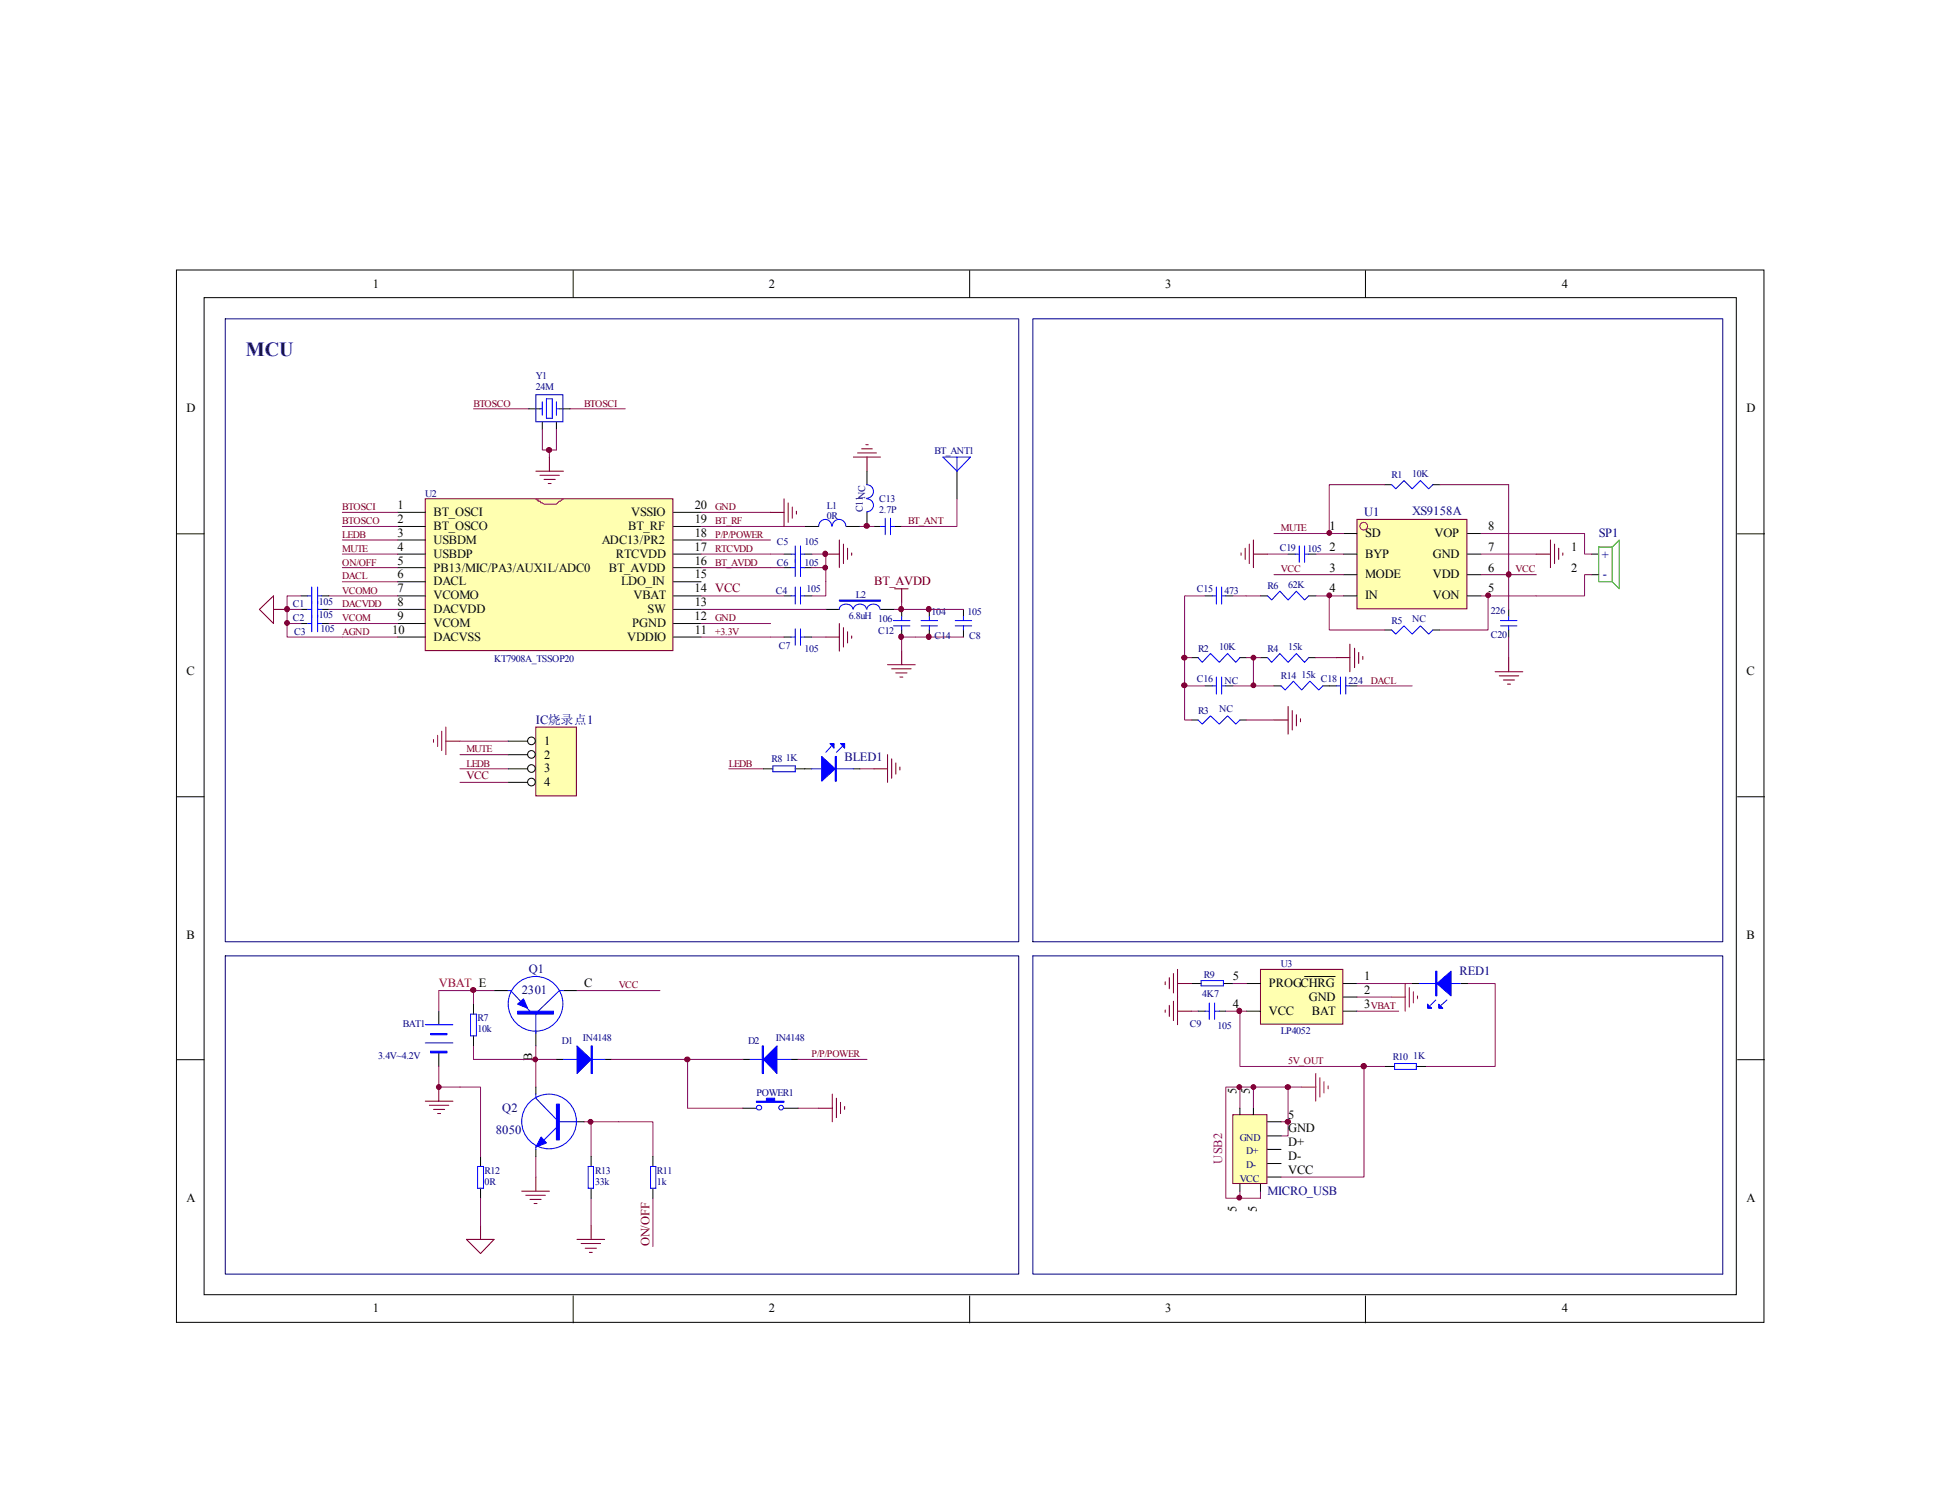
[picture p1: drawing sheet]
<svg xmlns="http://www.w3.org/2000/svg" width="279mm" height="216mm" viewBox="0 0 279 216" stroke-linecap="round" stroke-linejoin="round" font-family="sans-serif">
<g fill="none" stroke="#000" stroke-width=".14">
<path d="M25.4 38.9h228.5v151.4h-228.5zM82.5 38.9v4M139.6 38.9v4M196.6 38.9v4M29.4 42.8h220.5v143.6h-220.5zM76.1 58.8h1.6M80.5 58.8h1.5M25.4 76.8h4M78.1 60.8v1M80.1 60.8v1M137.8 67.8v4M250.1 76.8h3.9"/>
<path d="M112.9 91.7h1M115.8 91.7h1M25.4 114.7h4M250.1 114.7h3.9M25.4 152.5h4M63.2 145.5v2M63.2 151.6v1.9M106.9 159.5h2M112.9 159.5h2M250.1 152.5h3.9M82.5 186.5v4M139.6 186.5v4"/>
<path d="M196.6 186.5v4"/>
</g>
<path d="M68.2 58.8h7.9M82 58.8h8M104.9 110.7h5M123.8 110.7h2M63.2 153.5v3" fill="none" stroke="#800080" stroke-width=".14"/>
<path d="M32.4 45.9h114.2v89.7h-114.2z" fill="none" stroke="#11037f" stroke-width=".14"/>
<g fill="none" stroke="#00f" stroke-width=".14">
<path d="M77.7 58.8h.4M78.1 57.8v2M78.7 57.4h.8v2.8h-.8zM80.1 57.8v2M80.1 58.8h.4M135.7 65.8h4l-1.9 2zM137.8 65.8v2M113.9 91.7h.6M114.5 90.5v2.4M115.2 91.7h.6M115.2 90.5v2.4M61.2 150.1h4"/>
<path d="M61.2 147.5h4"/>
<circle cx="109.3" cy="159.4" r=".36"/>
<circle cx="112.4" cy="159.4" r=".34"/>
</g>
<path d="M77.1 56.8h3.9v3.9h-3.9z" fill="none" stroke="#0000bf" stroke-width=".14"/>
<path d="M32.4 137.6h114.2v45.8h-114.2z" fill="none" stroke="#000080" stroke-width=".14"/>
<g fill="#00f" stroke="#00f" stroke-width=".14">
<path d="M62 148.8h2.3v.1h-2.3z" fill-rule="evenodd"/>
<path d="M62 151.3h2.3v.3h-2.3z" fill-rule="evenodd"/>
<path d="M108.9 158.5h1.4v-.4h1.2v.4h1.4v.2h-4z" fill-rule="evenodd"/>
</g>
<path d="M125.8 110.7h2M127.8 108.6v4M128.4 109.2v2.8M128.9 109.8v1.6M129.5 110.4v.4M61.2 158.5h4M61.8 159.1h2.8M62.4 159.7h1.6M63.2 156.5v2M63 160.3h.4" fill="none" stroke="#800000" stroke-width=".14"/>
<path d="M61.3 71.9h35.6v21.7h-35.6z" fill="#ffffb0"/>
<g fill="none" stroke="#800000" stroke-width=".14">
<path d="M61.2 71.8h35.7v21.8h-35.7zM110.9 73.7h2M112.9 71.8v4M113.5 72.4v2.8M114 73v1.6M114.6 73.6v.4M118.9 79.8h1.9M120.8 77.7v4M121.4 78.3v2.8M122 78.9v1.6M122.6 79.6v.3M122.9 65.8h3.8"/>
<path d="M123.4 65.2h2.8M124 64.6h1.6M124.6 64h.4M124.8 65.8v2M37.3 87.7l2.1-1.9v3.9zM39.4 87.7h1.9M118.9 91.7h1.9M120.8 89.7v4M121.4 90.3v2.8M122 90.9v1.6M122.6 91.5v.4M127.8 95.7h3.9"/>
<path d="M128.4 96.3h2.7M128.8 84.8h1.9M128.9 96.9h1.7M129.5 97.5h.5M129.8 84.8v1.9M129.8 93.7v2"/>
</g>
<g fill="none" stroke="#080d02" stroke-width=".14">
<path d="M57.2 77.7h4M57.2 79.8h4M57.2 73.7h4M57.2 75.8h4M96.9 77.7h4M96.9 79.8h4M96.9 73.7h4M96.9 75.8h4M57.2 91.7h4M57.2 85.8h4M57.2 87.7h4M57.2 83.7h4"/>
<path d="M57.2 89.7h4M57.2 81.7h4M96.9 91.7h4M96.9 85.8h4M96.9 87.7h4M96.9 83.7h4M96.9 89.7h4M96.9 81.7h4"/>
</g>
<path d="M77.1 71.8l.2 .2h.2v.1h.2l.2 .3 .4 .2h1.4a.67 .67 0 0 0 .8-.5h.2l.4-.3" fill="none" stroke="#f00" stroke-width=".14"/>
<g fill="none" stroke="#800080" stroke-width=".14">
<path d="M49.3 73.7h7.9M49.3 75.8h7.9M49.3 77.7h7.9M49.3 79.8h7.9M100.9 73.7h10M100.9 75.8h14.9M100.9 77.7h10M100.9 79.8h12M116.8 79.8h2.1v6h-2.1M123.8 75.8h2M137.8 71.8v4h-8M41.3 89.7h2"/>
<path d="M43.3 87.7h-2v4h15.9M47.3 85.8h9.9M47.3 87.7h9.9M47.3 89.7h9.9M49.3 81.7h7.9M49.3 83.7h7.9M100.9 81.7h12M100.9 87.7h18M100.9 89.7h10M100.9 91.7h12M116.8 81.7h2.1M116.8 91.7h2.1"/>
<path d="M128.8 87.7h2.9M129.8 86.7v1M131.7 91.7h-1.9v2"/>
</g>
<g fill="none" stroke="#000" stroke-width=".14">
<path d="M112.9 79.8h1M115.8 75.8h2.1M115.8 79.8h1M121.8 75.8h2M124.8 67.8v2M124.8 73.7v2.1M125.8 75.8h.9M128.8 75.8h1M43.3 87.7h1M43.3 89.7h1M46.3 87.7h1M46.3 89.7h1"/>
<path d="M112.9 81.7h1M112.9 85.8h1M115.8 81.7h1M115.8 85.8h1M118.9 87.7h1.9M126.7 87.7h2.1M129.8 87.7v1M129.8 90.7v1M133.8 87.7v1M133.8 90.7v1M109.9 110.7h1.4M114.5 110.7h1.3"/>
</g>
<g fill="none" stroke="#00f" stroke-width=".14">
<path d="M113.9 79.8h.6M114.5 78.6v4.4M115.2 79.8h.6M115.2 78.6v4.4M117.9 75.7a.93 .93 0 0 1 .9-.9 .93 .93 0 0 1 .9 .9M119.8 75.7a.97 .97 0 0 1 1-.9 .97 .97 0 0 1 1 .9M124.8 71.8a.93 .93 0 0 1 .9 .9 .93 .93 0 0 1-.9 1M124.8 69.8a.97 .97 0 0 1 .9 .9 .97 .97 0 0 1-.9 1M126.7 75.8h.7M127.4 74.6v2.4M128.2 75.8h.6M128.2 74.6v2.4"/>
<path d="M44.3 87.7h.6M44.3 89.7h.6M44.9 86.5v4.4M45.7 87.7h.6M45.7 86.5v4.4M45.7 89.7h.6M113.9 81.7h.6M113.9 85.8h.6M114.5 84.5v2.5M115.2 84.5v2.5M115.2 81.7h.6M115.2 85.8h.6"/>
<path d="M120.8 87.7a1.02 1.02 0 0 1 1-.7 1.02 1.02 0 0 1 1 .7M122.9 87.7a.96 .96 0 0 1 .9-.7 .96 .96 0 0 1 .9 .7M124.8 87.7a.96 .96 0 0 1 .9-.7 .96 .96 0 0 1 1 .7M128.6 90.1h2.4M128.6 89.3h2.4M129.8 88.7v.6M129.8 90.1v.6M132.6 90.1h2.4M132.6 89.3h2.4M133.8 88.7v.6M133.8 90.1v.6M111.3 110.2h3.2v.9h-3.2z"/>
</g>
<path d="M120.8 86.4h5.9v.1h-5.9z" fill-rule="evenodd" fill="#00f" stroke="#00f" stroke-width=".14"/>
<path d="M181.5 139.6h11.8v7.8h-11.8z" fill="#ffffb0"/>
<path d="M169.5 139.5v8M181.4 139.5h11.9v7.9h-11.9zM167.7 141.3v.4M167.7 145.4v.3M168.3 140.7v1.6M168.3 144.7v1.6M168.9 140.1v2.8M168.9 144.1v2.8M169.5 141.6h2M169.5 145.5h2" fill="none" stroke="#800000" stroke-width=".14"/>
<g fill="none" stroke="#000" stroke-width=".14">
<path d="M43.3 85.8h1M46.3 85.8h1M138.7 87.7v1M138.7 90.7v1M171.5 141.6h1.4M172.5 145.5h1M175.5 145.5h.9M176.1 141.6h1.4M179.4 141.6h2M179.4 145.5h2M187.8 140.5h4.4M193.4 141.6h1.9"/>
<path d="M193.4 143.5h1.9M193.4 145.5h1.9M199.3 153.5h1.4M203.9 153.5h1.4"/>
</g>
<g fill="none" stroke="#00f" stroke-width=".14">
<path d="M44.3 85.8h.6M44.9 84.5v2.5M45.7 85.8h.6M45.7 84.5v2.5M137.5 89.3h2.4M137.5 90.1h2.4M138.7 88.7v.6M138.7 90.1v.6M172.9 141.1h3.2v.8h-3.2zM173.5 145.5h.6M174.1 144.4v2.3M174.8 145.5h.7"/>
<path d="M174.8 144.4v2.3M200.7 153.1h3.2v.8h-3.2z"/>
</g>
<path d="M43.3 85.8h-2v1.9M100.9 85.8h12M131.7 87.7h7M131.7 91.7h7M176.4 145.5h3M177.5 141.6h1.9M195.3 141.6h8M195.3 143.5h5M195.3 145.5h6" fill="none" stroke="#800080" stroke-width=".14"/>
<path d="M200.3 143.5h2M202.3 141.6v3.9M202.9 142.2v2.7M203.5 142.7v1.7M204 143.3v.5" fill="none" stroke="#f00" stroke-width=".14"/>
<path d="M148.7 45.9h99.3v89.7h-99.3zM148.7 137.6h99.3v45.8h-99.3z" fill="none" stroke="#000080" stroke-width=".14"/>
<path d="M77.2 104.7h5.8v9.9h-5.8z" fill="#ffffb0"/>
<g fill="none" stroke="#800000" stroke-width=".14">
<path d="M77.1 104.6h5.9v10h-5.9zM117.9 159.5h1.9M119.8 157.5v4M120.4 158.1v2.8M121 158.7v1.6M121.6 159.3v.4M67.1 178.4h4l-1.9 2zM69.2 176.4v2M75.1 171.4h4M75.7 172h2.8M76.3 172.6h1.6M76.9 173.2h.4"/>
<path d="M77.1 169.4v2M83.1 178.4h3.9M83.7 179h2.7M84.2 179.7h1.7M85.1 176.4v2M84.8 180.3h.5"/>
</g>
<g fill="none" stroke="#000" stroke-width=".14">
<path d="M229.1 79.8h1M217.2 87.7v1M217.2 90.7v1M229.1 82.7h1M73.2 106.7h2.7M73.2 108.6h2.7M73.2 110.7h2.7M73.2 112.6h2.7M68.2 144.5v1.5M68.2 149.1v1.4M71.1 142.6h2.1M77.1 148.5v2"/>
<path d="M77.1 156.5v1M80.1 152.5h1M81.1 142.6h2M87 152.5h1.1M106.9 152.5h1M113.9 152.5h1M69.2 166.5v1.4M69.2 171v1.5M77.1 165.4v1.1M83.1 161.5h1M85.1 166.5v1.4M85.1 171v1.5"/>
<path d="M94 166.5v1.4M94 171v1.5"/>
<circle cx="76.5" cy="108.6" r=".55"/>
<circle cx="76.5" cy="106.6" r=".55"/>
<circle cx="76.5" cy="112.6" r=".55"/>
<circle cx="76.5" cy="110.6" r=".55"/>
</g>
<g fill="none" stroke="#800080" stroke-width=".14">
<path d="M66.2 106.7h7M66.2 108.6h7M66.2 110.7h7M66.2 112.6h7M63.2 156.5h6v10M68.2 150.5v2h8.9v-2M68.2 142.6v1.9M71.1 142.6h-7.9v2.9M80.1 152.5h-3v4M83.1 142.6h11.9M88.1 152.5h10.9v7h7.9M99 152.5h7.9"/>
<path d="M114.9 152.5h9.9M114.9 159.5h3M69.2 172.5v3.9M77.1 166.5v2.9M84.1 161.5h9.9v5M85.1 161.5v5M85.1 172.5v3.9M94 172.5v6.9"/>
</g>
<path d="M62.4 106.4v.4M63 105.8v1.6M63.6 105.2v2.8M64.2 104.6v4M64.2 106.7h2" fill="none" stroke="#f00" stroke-width=".14"/>
<g fill="none" stroke="#00f" stroke-width=".14">
<path d="M216 89.3h2.4M216 90.1h2.4M217.2 88.7v.6M217.2 90.1v.6M67.7 146h.9v3.1h-.9zM73.2 142.6h.3l2.8 2.9M77.1 157.5v.6l3 3M77.1 146v2.8M81.1 142.6h-.6l-3 2.9M81.1 152.5h5.9M107.9 152.5h6M68.7 167.9h.9v3.1h-.9z"/>
<path d="M77.1 165.1v.3M80.1 162.3l-1.8 1.8M80.1 161.5h3M84.7 167.9h.7v3.1h-.7zM93.6 167.9h.8v3.1h-.8z"/>
<circle cx="77.1" cy="144.5" r="3.9"/>
<circle cx="79" cy="161.4" r="3.9"/>
</g>
<g fill="#00f" stroke="#00f" stroke-width=".14">
<path d="M74.5 144.5l.9-.7 .5 1.3z"/>
<path d="M83.1 150.5l2 2-2 2z"/>
<path d="M77.9 163.7l.8 .8-1.6 .6z"/>
<path d="M109.9 152.5l1.9-2v4z"/>
<path d="M74.5 145.5h5.2v.5h-5.2z" fill-rule="evenodd"/>
<path d="M85.1 150.5h.2v4h-.2z" fill-rule="evenodd"/>
<path d="M80.1 158.9h.4v5.2h-.4z" fill-rule="evenodd"/>
<path d="M109.7 150.5h.2v4h-.2z" fill-rule="evenodd"/>
</g>
<path d="M230.1 78.7h2v5h-2zM232.1 78.7l1-1v7.1l-1-1.1" fill="none" stroke="#00bf00" stroke-width=".14"/>
<path d="M195.4 74.8h15.8v12.8h-15.8z" fill="#ffffb0"/>
<g fill="none" stroke="#800000" stroke-width=".14">
<path d="M178.6 79.6v.3M179.2 78.9v1.6M179.8 78.3v2.8M180.4 79.8h2.1M180.4 77.7v4M195.3 74.8h15.9v12.8h-15.9zM221.1 79.8h2.1M223.2 77.7v4M223.8 78.3v2.8M224.4 78.9v1.6M225 79.6v.3M192.4 94.7h1.9"/>
<path d="M194.3 92.7v4M195 93.3v2.8M195.6 93.9v1.6M196.2 94.5v.4M215.2 96.7h4M215.8 97.3h2.8M216.4 97.9h1.6M217 98.5h.4M217.2 94.7v2M183.4 103.6h2M185.4 101.7v4M186 102.3v2.8"/>
<path d="M186.6 102.9v1.6M187.2 103.5v.4"/>
</g>
<g fill="none" stroke="#000" stroke-width=".14">
<path d="M185.4 79.8h1M188.4 79.8h1M193.4 76.8h1.9M193.4 79.8h1.9M199.3 69.8h1M206.2 69.8h1.1M211.2 76.8h2M211.2 79.8h2M171.5 94.7h1M173.5 85.8h1M173.5 98.7h1M176.4 85.8h1.1"/>
<path d="M176.4 98.7h1.1M178.5 94.7h.9M181.4 85.8h1.1M181.4 94.7h1.1M188.4 85.8h1M188.4 94.7h1M191.3 98.7h1.1M193.4 82.7h1.9M193.4 85.8h1.9M194.3 98.7h1M199.3 90.7h1M206.2 90.7h1.1"/>
<path d="M211.2 82.7h2M211.2 85.8h2M171.5 103.6h1M178.5 103.6h.9M182.5 169.4h1.9M182.5 167.5h1.9M182.5 165.4h1.9M182.5 163.5h1.9M182.5 161.5h1.9"/>
</g>
<g fill="none" stroke="#f00" stroke-width=".14">
<path d="M187.4 156.5h2M189.4 154.5v4M190 155.1v2.8M190.6 155.7v1.6M191.2 156.3v.4"/>
<circle cx="196.3" cy="75.7" r=".55"/>
</g>
<g fill="none" stroke="#800080" stroke-width=".14">
<path d="M182.5 79.8h2.9M183.4 76.8h10M189.4 79.8h4M199.3 69.8h-8v7M207.3 69.8h9.9v17.9M213.2 76.8h14.9v3h1M213.2 79.8h7.9M170.5 94.7v4h3M170.5 98.7v4.9h1M170.5 94.7h1M173.5 85.8h-3v8.9M177.5 85.8h3.9"/>
<path d="M179.4 94.7h1v4h-2.9M180.4 94.7h1M180.4 98.7h3M183.4 82.7h10M189.4 85.8h1.9M189.4 94.7h3M193.4 85.8h-2.1v4.9h8M195.3 98.7h8M213.2 82.7h7.9M214.2 85.8v4.9h-6.9M217.2 91.7v3M229.1 82.7h-1v3.1h-14.9"/>
<path d="M179.4 103.6h4M171.5 145.5h1M178.5 145.5v8h17.8v10M178.5 156.5v3M180.4 156.5v3M211.2 141.6h2M178.5 171.4v1.1M184.4 163.5h1v-7h-9v16h5v-1.1M184.4 161.5h1"/>
</g>
<g fill="none" stroke="#00f" stroke-width=".14">
<path d="M186.4 79.8h.6M187 78.6v2.3M187.8 79.8h.6M187.8 78.6v2.3M200.3 69.8l.6 .6 1.2-1.2 1.2 1.2 1.2-1.2 1.2 1.2 .5-.6M172.5 94.7l.6 .6 1.1-1.2 1.3 1.2 1.2-1.2 1.2 1.2 .6-.6M174.5 85.8h.6M174.5 98.7h.6M175.1 84.5v2.5M175.1 97.5v2.4M175.9 85.8h.5M175.9 84.5v2.5"/>
<path d="M175.9 97.5v2.4M175.9 98.7h.5M182.5 85.8l.5 .6 1.2-1.3 1.2 1.3 1.2-1.3 1.2 1.3 .6-.6M182.5 94.7l.5 .6 1.2-1.2 1.2 1.2 1.2-1.2 1.2 1.2 .6-.6M192.4 98.7h.6M193 97.5v2.4M193.7 98.7h.6M193.7 97.5v2.4M200.3 90.7l.6 .6 1.2-1.2 1.2 1.2 1.2-1.2 1.2 1.2 .5-.6M172.5 103.6l.6 .6 1.1-1.2 1.3 1.2 1.2-1.2 1.2 1.2 .6-.6"/>
</g>
<g fill="#800000" stroke="#800000" stroke-width=".14">
<circle cx="63.2" cy="156.5" r=".34"/>
<circle cx="68.1" cy="142.5" r=".36"/>
<circle cx="77" cy="152.5" r=".34"/>
<circle cx="85" cy="161.5" r=".34"/>
<circle cx="99" cy="152.5" r=".36"/>
<circle cx="214.2" cy="85.7" r=".34"/>
<circle cx="191.3" cy="85.7" r=".34"/>
<circle cx="170.5" cy="94.7" r=".36"/>
<circle cx="170.5" cy="98.6" r=".36"/>
<circle cx="180.4" cy="98.6" r=".34"/>
<circle cx="180.4" cy="94.7" r=".34"/>
<circle cx="191.3" cy="76.7" r=".34"/>
<circle cx="217.1" cy="82.7" r=".36"/>
<circle cx="178.4" cy="145.5" r=".36"/>
</g>
<path d="M177.5 160.5h4.9v9.8h-4.9z" fill="#ffffb0"/>
<path d="M77.1 67.8h4M77.7 68.4h2.8M78.3 69h1.6M78.9 69.6h.4M79.1 65.8v2M177.5 160.4h4.9v9.9h-4.9z" fill="none" stroke="#800000" stroke-width=".14"/>
<path d="M183.4 98.7h1M190.4 98.7h.9M115.8 110.7h1M122.9 110.7h.9M178.5 159.5v.9M180.4 159.5v.9M203.3 141.6h1M210.2 141.6h1M178.5 170.4v1M181.4 170.4v1" fill="none" stroke="#000" stroke-width=".14"/>
<path d="M78.1 61.8v3h2v-3M79.1 64.8v1M185.4 156.5h2M196.3 153.5h3M213.2 141.6h2v11.9h-9.9M196.3 163.5v5.9h-11.9" fill="none" stroke="#800080" stroke-width=".14"/>
<g fill="#800000" stroke="#800000" stroke-width=".14">
<circle cx="178.4" cy="156.5" r=".34"/>
<circle cx="185.4" cy="161.5" r=".36"/>
<circle cx="178.4" cy="172.4" r=".34"/>
<circle cx="180.4" cy="156.5" r=".34"/>
<circle cx="185.4" cy="156.5" r=".36"/>
<circle cx="196.3" cy="153.5" r=".38"/>
<circle cx="41.3" cy="87.7" r=".36"/>
<circle cx="41.3" cy="89.7" r=".34"/>
<circle cx="124.8" cy="75.7" r=".36"/>
<circle cx="129.7" cy="87.7" r=".36"/>
<circle cx="129.7" cy="91.7" r=".36"/>
<circle cx="133.7" cy="91.7" r=".36"/>
<circle cx="133.7" cy="87.7" r=".36"/>
<circle cx="118.8" cy="79.7" r=".36"/>
<circle cx="118.8" cy="81.7" r=".34"/>
<circle cx="79.1" cy="64.8" r=".36"/>
</g>
<path d="M184.4 98.7l.6 .6 1.2-1.3 1.2 1.3 1.2-1.3 1.2 1.3 .6-.6M116.8 110.7h6.1M119.6 107.4l-.7 .9M121.2 107.4l-.8 .9M204.3 141.6h5.9M206.7 143.9l-.8 .8M208.3 143.9l-.9 .8" fill="none" stroke="#00f" stroke-width=".14"/>
<g fill="#00f" stroke="#00f" stroke-width=".14">
<path d="M206.8 141.6l2.1-1.8v3.5z"/>
<path d="M205.5 144.5l.6 .6h-.6z"/>
<path d="M207.1 144.5l.6 .6h-.6z"/>
<path d="M118.3 108.9l1.9 1.8-1.9 1.7z"/>
<path d="M121 107h.6v.7z"/>
<path d="M119.5 107h.6v.7z"/>
<path d="M206.7 139.8h.1v3.5h-.1z" fill-rule="evenodd"/>
<path d="M120.2 108.9h.2v3.5h-.2z" fill-rule="evenodd"/>
</g>
<text font-size="2.9" fill="#11037f" x="35.4" y="51.3">MCU</text>
<g font-size="1.8">
<text x="53.7" y="41.4">1</text>
<text x="110.7" y="41.4">2</text>
<text x="167.7" y="41.4">3</text>
<text x="224.8" y="41.4">4</text>
<text x="26.8" y="59.3">D</text>
<text x="251.4" y="59.3">D</text>
<text x="191.4" y="76.3">1</text>
<text x="196.5" y="77.3">SD</text>
<text x="206.5" y="77.3">VOP</text>
<text x="214.2" y="76.3">8</text>
<text x="191.4" y="79.2">2</text>
<text x="191.4" y="82.3">3</text>
<text x="196.5" y="80.3">BYP</text>
<text x="196.5" y="83.2">MODE</text>
<text x="206.3" y="83.2">VDD</text>
<text x="206.3" y="80.3">GND</text>
<text x="214.2" y="82.3">6</text>
<text x="214.2" y="79.2">7</text>
<text x="226.2" y="79.2">1</text>
<text x="226.2" y="82.3">2</text>
<text x="191.4" y="85.3">4</text>
<text x="196.5" y="86.3">IN</text>
<text x="206.3" y="86.3">VON</text>
<text x="214.2" y="85.3">5</text>
<text x="26.8" y="97.2">C</text>
<text x="251.4" y="97.2">C</text>
<text x="78.3" y="107.2">1</text>
<text x="78.3" y="109.2">2</text>
<text x="78.3" y="111.2">3</text>
<text x="78.3" y="113.2">4</text>
<text x="26.8" y="135.1">B</text>
<text x="251.4" y="135.1">B</text>
<text x="84.1" y="142.1">C</text>
<text x="177.5" y="141.1">5</text>
<text x="182.6" y="142.1">PROGCHRG</text>
<text x="196.3" y="143.1">2</text>
<text x="196.4" y="141.1">1</text>
<text x="177.5" y="145">4</text>
<text x="182.6" y="146">VCC</text>
<text x="188.4" y="144.1">GND</text>
<text x="188.8" y="146">BAT</text>
<text x="196.3" y="145">3</text>
<text x="76.6" y="152.7" transform="rotate(-90 76.6 152.7)">B</text>
<text x="178" y="157.5" transform="rotate(-90 178 157.5)">5</text>
<text x="179.9" y="157.5" transform="rotate(-90 179.9 157.5)">5</text>
<text x="185.4" y="161">5</text>
<text x="185.4" y="167">D-</text>
<text x="185.4" y="165">D+</text>
<text x="185.4" y="163">GND</text>
<text x="26.8" y="173">A</text>
<text x="185.4" y="169">VCC</text>
<text x="251.4" y="173">A</text>
<text x="178" y="174.4" transform="rotate(-90 178 174.4)">5</text>
<text x="180.9" y="174.4" transform="rotate(-90 180.9 174.4)">5</text>
<text x="53.7" y="188.9">1</text>
<text x="110.7" y="188.9">2</text>
<text x="167.7" y="188.9">3</text>
<text x="224.8" y="188.9">4</text>
</g>
<g font-size="1.8" fill="#080d02">
<text x="57.2" y="77.3">3</text>
<text x="57.2" y="73.3">1</text>
<text x="57.2" y="75.3">2</text>
<text x="62.4" y="74.2">BT_OSCI</text>
<text x="62.4" y="76.3">BT_OSCO</text>
<text x="90.4" y="76.3">BT_RF</text>
<text x="90.9" y="74.2">VSSIO</text>
<text x="100" y="75.3">19</text>
<text x="100" y="73.3">20</text>
<text x="100" y="77.3">18</text>
<text x="57.2" y="81.3">5</text>
<text x="57.2" y="79.2">4</text>
<text x="57.2" y="83.2">6</text>
<text x="62.4" y="82.3">PB13/MIC/PA3/AUX1L/ADC0</text>
<text x="62.4" y="78.3">USBDM</text>
<text x="62.4" y="80.3">USBDP</text>
<text x="86.6" y="78.3">ADC13/PR2</text>
<text x="87.6" y="82.3">BT_AVDD</text>
<text x="88.6" y="80.3">RTCVDD</text>
<text x="100" y="79.2">17</text>
<text x="100" y="83.2">15</text>
<text x="100" y="81.3">16</text>
<text x="57.2" y="85.3">7</text>
<text x="57.2" y="87.3">8</text>
<text x="57.2" y="89.2">9</text>
<text x="62.4" y="86.3">VCOMO</text>
<text x="62.4" y="88.2">DACVDD</text>
<text x="62.4" y="84.2">DACL</text>
<text x="89.4" y="84.2">LDO_IN</text>
<text x="91.2" y="86.3">VBAT</text>
<text x="93.2" y="88.2">SW</text>
<text x="100" y="85.3">14 VCC</text>
<text x="100" y="89.2">12</text>
<text x="100" y="87.3">13</text>
<text x="56.5" y="91.3">10</text>
<text x="62.4" y="92.2">DACVSS</text>
<text x="62.4" y="90.2">VCOM</text>
<text x="90.3" y="92.2">VDDIO</text>
<text x="91" y="90.2">PGND</text>
<text x="100" y="91.3">11</text>
</g>
<g font-size="1.8" fill="#000080">
<text x="196.3" y="74.2">U1</text>
<text x="203.3" y="74.1">XS9158A</text>
<text x="230.1" y="77.3">SP1</text>
<text x="230.6" y="80.4">+</text>
<text x="230.7" y="83.2">-</text>
<text x="77.1" y="104.2">IC烧录点1</text>
<text x="121.6" y="109.6">BLED1</text>
<text x="75.1" y="143.1">2301</text>
<text x="76.1" y="140">Q1</text>
<text x="210.1" y="140.3">RED1</text>
<text x="72.3" y="160">Q2</text>
<text x="71.4" y="163.2">8050</text>
<text x="182.5" y="172">MICRO_USB</text>
</g>
<g font-size="1.8" fill="#800000">
<text x="125.8" y="84.2">BT_AVDD</text>
<text x="93.5" y="179.4" transform="rotate(-90 93.5 179.4)">ON/OFF</text>
</g>
<text font-size="1.8" fill="#f00" x="63.2" y="142.1">VBAT E</text>
<text font-size="1.8" fill="#800080" x="175.9" y="167.5" transform="rotate(-90 175.9 167.5)">USB2</text>
<text font-size="1.6" fill="#800000" x="67.1" y="112.2">VCC</text>
<g font-size="1.4" fill="#800000">
<text x="68.2" y="58.5">BTOSCO</text>
<text x="84.1" y="58.5">BTOSCI</text>
<text x="49.3" y="75.4">BTOSCO</text>
<text x="49.3" y="73.4">BTOSCI</text>
<text x="49.3" y="77.4">LEDB</text>
<text x="102.9" y="77.4">P/P/POWER</text>
<text x="102.9" y="75.4">BT_RF</text>
<text x="102.9" y="73.4">GND</text>
<text x="130.7" y="75.4">BT_ANT</text>
<text x="184.4" y="76.5">MUTE</text>
<text x="49.3" y="83.4">DACL</text>
<text x="49.3" y="79.4">MUTE</text>
<text x="49.3" y="81.5">ON/OFF</text>
<text x="102.9" y="79.4">RTCVDD</text>
<text x="102.9" y="81.5">BT_AVDD</text>
<text x="184.4" y="82.4">VCC</text>
<text x="218.2" y="82.4">VCC</text>
<text x="49.3" y="89.4">VCOM</text>
<text x="49.3" y="87.4">DACVDD</text>
<text x="49.3" y="85.4">VCOMO</text>
<text x="102.9" y="89.4">GND</text>
<text x="49.3" y="91.4">AGND</text>
<text x="102.9" y="91.4">+3.3V</text>
<text x="197.3" y="98.4">DACL</text>
<text x="67.1" y="110.3">LEDB</text>
<text x="67.1" y="108.3">MUTE</text>
<text x="104.9" y="110.3">LEDB</text>
<text x="89.1" y="142.2">VCC</text>
<text x="197.3" y="145.2">VBAT</text>
<text x="116.8" y="152.1">P/P/POWER</text>
<text x="185.4" y="153.2">5V_OUT</text>
</g>
<g font-size="1.4" fill="#000080">
<text x="77.1" y="54.5">Y1</text>
<text x="77.1" y="56.1">24M</text>
<text x="134.5" y="65.3">BT_ANT1</text>
<text x="61.2" y="71.5">U2</text>
<text x="200.3" y="68.8">R1</text>
<text x="203.3" y="68.7">10K</text>
<text x="119" y="73.2">L1</text>
<text x="119" y="74.7">0R</text>
<text x="124.2" y="73.8" transform="rotate(-90 124.2 73.8)">C11NC</text>
<text x="126.6" y="72.2">C13</text>
<text x="111.8" y="78.4">C5</text>
<text x="111.8" y="81.5">C6</text>
<text x="115.8" y="78.4">105</text>
<text x="115.8" y="81.5">105</text>
<text x="184.2" y="79.3">C19</text>
<text x="188.2" y="79.4">105</text>
<text x="42.2" y="89.4">C2</text>
<text x="42.2" y="87.4">C1</text>
<text x="45.9" y="89">105</text>
<text x="45.9" y="87">105</text>
<text x="111.7" y="85.4">C4</text>
<text x="116.1" y="85.2">105</text>
<text x="122.2" y="89.2">6.8uH</text>
<text x="123.2" y="86">L2</text>
<text x="126.4" y="89.6">106</text>
<text x="134.1" y="88.6">104</text>
<text x="139.3" y="88.6">105</text>
<text x="172.3" y="85.2">C15</text>
<text x="176.3" y="85.4">473</text>
<text x="182.4" y="84.8">R6</text>
<text x="185.4" y="84.6">62K</text>
<text x="200.3" y="89.8">R5</text>
<text x="203.3" y="89.6">NC</text>
<text x="214.6" y="88.4">226</text>
<text x="42.3" y="91.4">C3</text>
<text x="46.1" y="91">105</text>
<text x="71.1" y="95.3">KT7908A_TSSOP20</text>
<text x="112.1" y="93.4">C7</text>
<text x="115.8" y="93.8">105</text>
<text x="126.4" y="91.2">C12</text>
<text x="134.5" y="92">C14</text>
<text x="139.5" y="92">C8</text>
<text x="172.5" y="93.8">R2</text>
<text x="175.5" y="93.6">10K</text>
<text x="182.4" y="93.8">R4</text>
<text x="185.4" y="93.6">15k</text>
<text x="214.6" y="91.8">C20</text>
<text x="172.3" y="98.1">C16</text>
<text x="176.3" y="98.4">NC</text>
<text x="184.4" y="97.8">R14</text>
<text x="187.4" y="97.5">15k</text>
<text x="190.1" y="98.1">C18</text>
<text x="194.1" y="98.4">224</text>
<text x="172.5" y="102.8">R3</text>
<text x="175.5" y="102.5">NC</text>
<text x="111.1" y="109.7">R8</text>
<text x="113.1" y="109.6">1K</text>
<text x="173" y="143.4">4K7</text>
<text x="173.3" y="140.8">R9</text>
<text x="184.4" y="139.2">U3</text>
<text x="58" y="147.8">BAT1</text>
<text x="68.7" y="147">R7</text>
<text x="68.7" y="148.6">10k</text>
<text x="83.9" y="149.8">IN4148</text>
<text x="111.7" y="149.8">IN4148</text>
<text x="171.3" y="147.8">C9</text>
<text x="175.2" y="148.2">105</text>
<text x="184.4" y="148.8">LP4052</text>
<text x="54.4" y="152.4">3.4V~4.2V</text>
<text x="80.9" y="150.2">D1</text>
<text x="107.7" y="150.2">D2</text>
<text x="200.5" y="152.6">R10</text>
<text x="203.4" y="152.4">1K</text>
<text x="108.9" y="157.7">POWER1</text>
<text x="178.5" y="164.2">GND</text>
<text x="179.4" y="166.1">D+</text>
<text x="69.8" y="168.9">R12</text>
<text x="69.8" y="170.5">0R</text>
<text x="85.7" y="168.9">R13</text>
<text x="85.7" y="170.5">33k</text>
<text x="94.6" y="168.9">R11</text>
<text x="94.6" y="170.5">1k</text>
<text x="178.5" y="170.1">VCC</text>
<text x="179.4" y="168.2">D-</text>
</g>
<text font-size="1.4" fill="#11037f" x="126.6" y="73.8">2.7P</text>
</svg>
